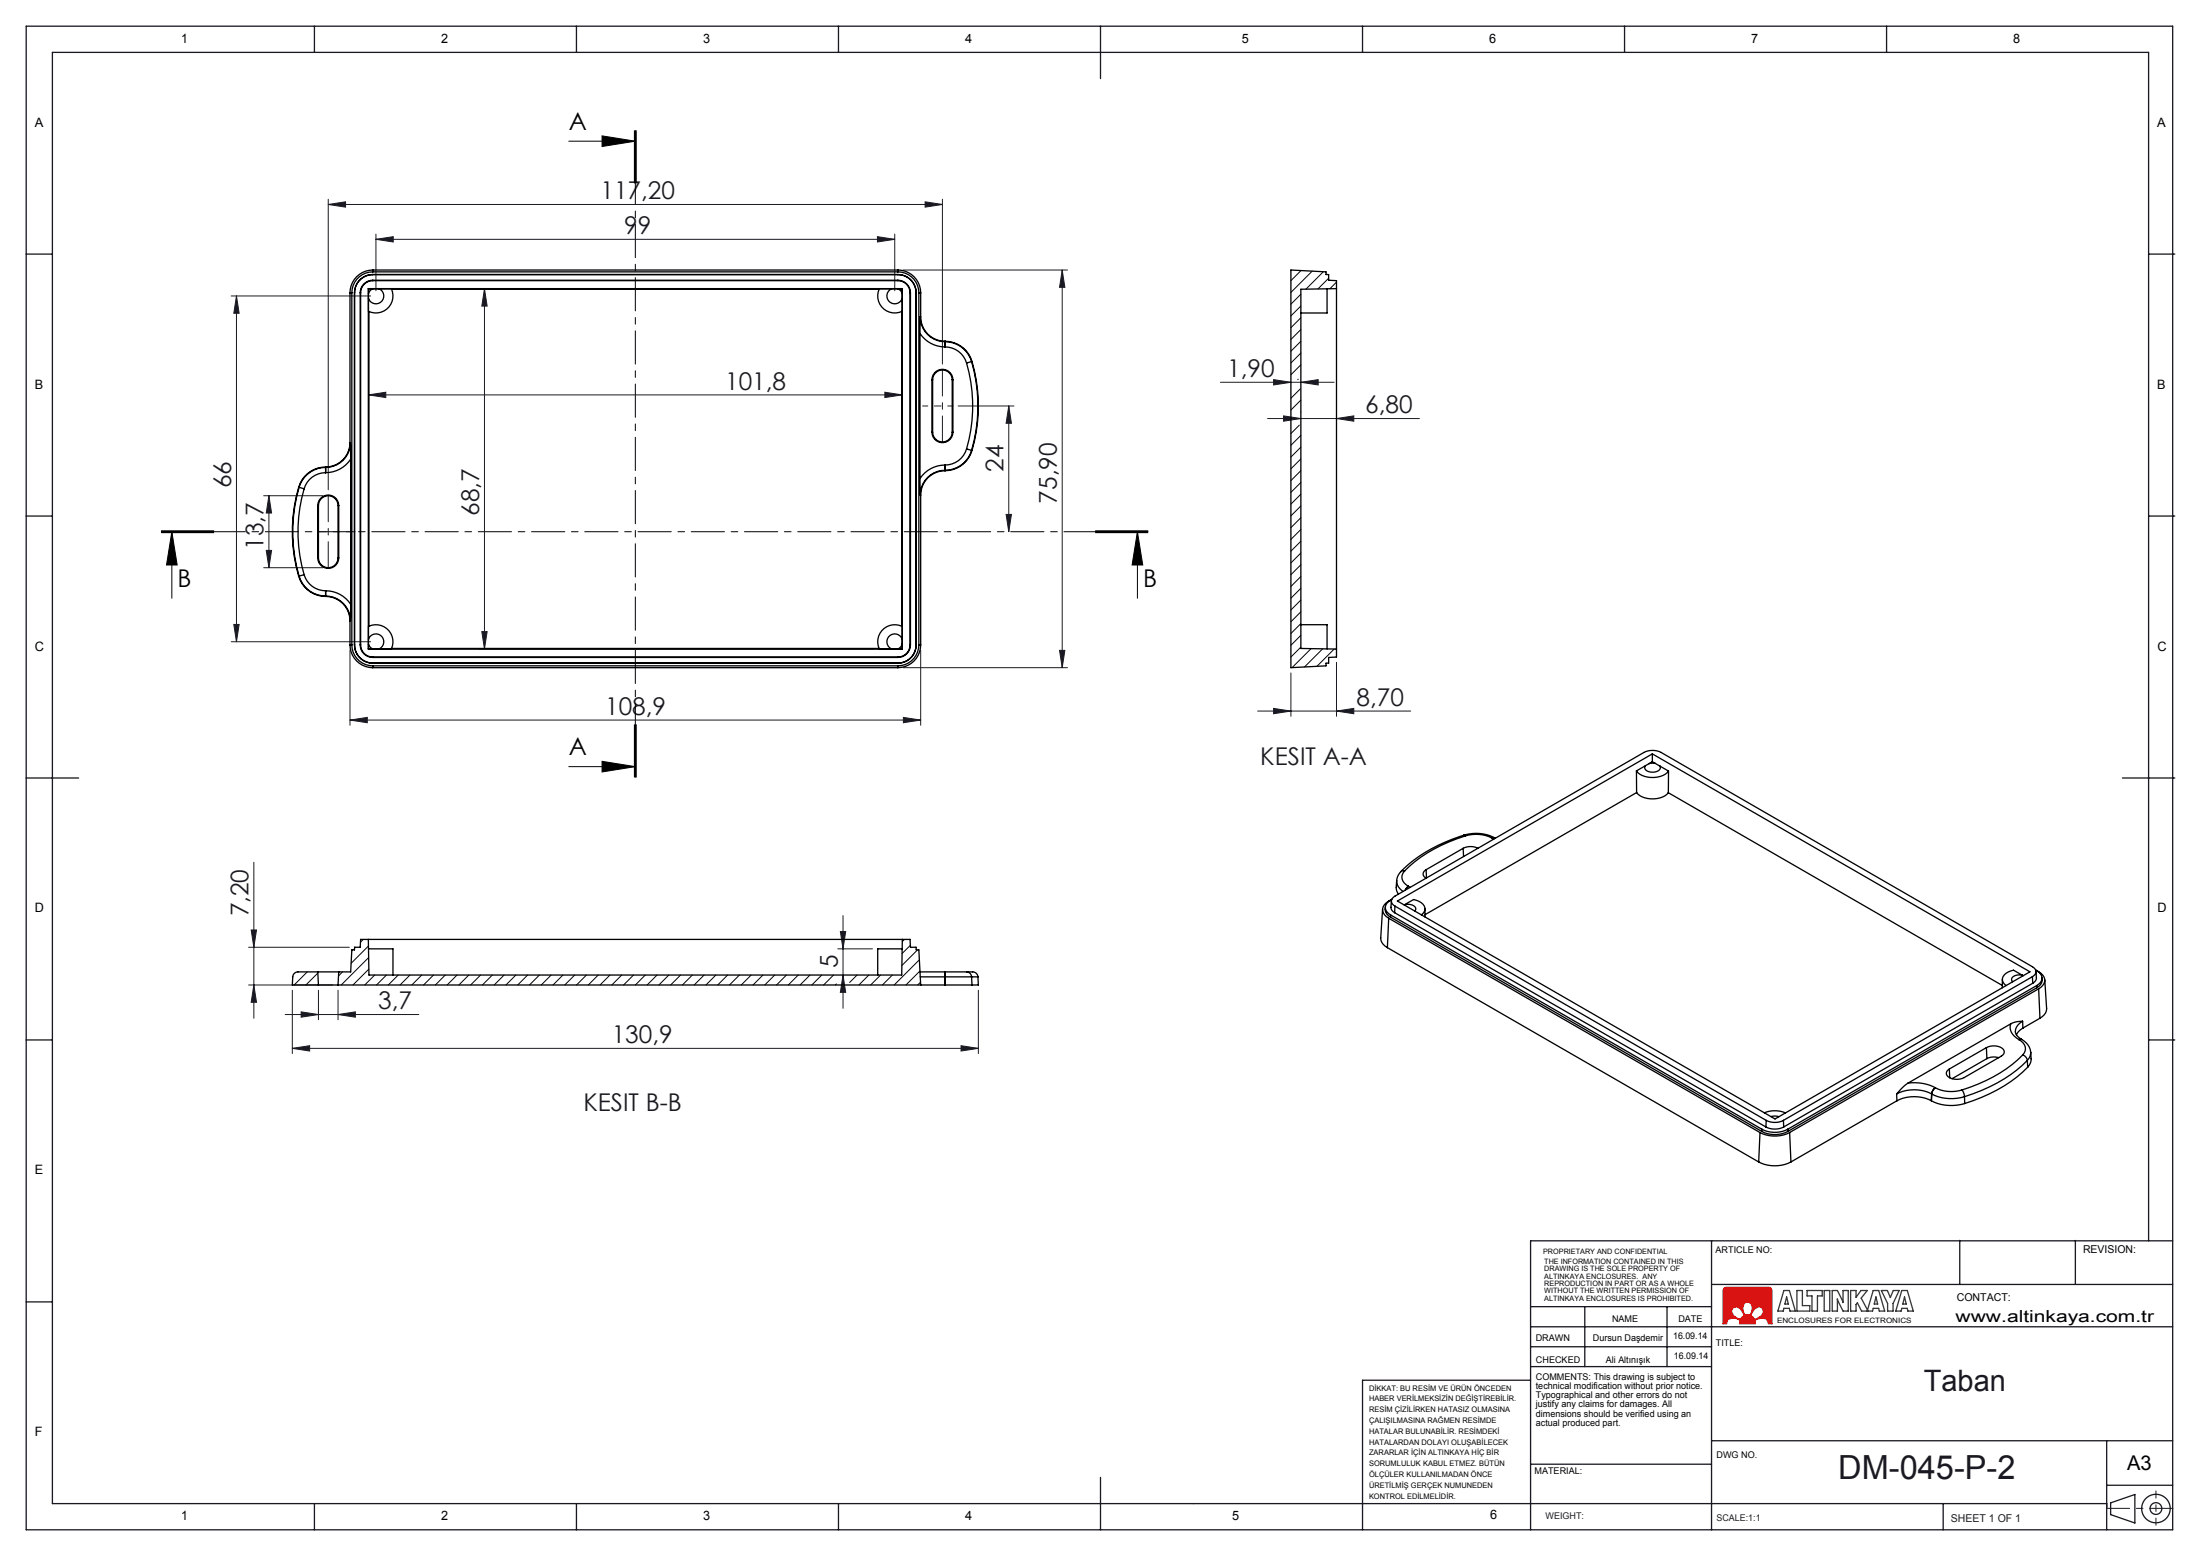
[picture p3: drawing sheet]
<svg xmlns="http://www.w3.org/2000/svg" width="420mm" height="297mm" viewBox="0 0 420 297" stroke-linecap="round" stroke-linejoin="round" font-family="sans-serif">
<path d="M329 245.8l.4-.1h8.2l.4 .2 .1 .4v6.4h-.7v-.2l-.3-.7-.8-.2-1.4 .4 .1 .7h-3.1l.1-.7-1.4-.4-.9 .3-.2 .8h-.7v-6.4zM330.7 249.7l.7-.3 .7 .4 .7 1.3-.7 .7-.6-.2-.7-.5-.4-.8zM332.9 248.8l.6-.3 .7 .4 .2 .7-.5 1.4h-.9l-.4-1.4zM334.8 249.8l.9-.4 .6 .3 .2 .7-.4 .7-1.3 .7-.6-.7z" fill="none" stroke="#e13800" stroke-width=".19"/>
<g fill="none" stroke="#191924" stroke-width=".25">
<path d="M5 5h409.6v287h-409.6zM60 5v5M110 5v5M160 5v5M210 5v10M260 5v5M310 5v5M360 5v5M5 48.5h5M410 48.5h5M5 98.5h5M410 98.5h5"/>
<path d="M5 148.5h10M405 148.5h10M5 198.5h5M410 198.5h5M326.6 236.8v55.2M374 236.8v8.4M396 236.8v8.4M410 236.8v-226.8h-400v277h392M414.6 236.8h-122.5v55.2M5 248.5h5M292.1 249.4h34.5M292.1 253.2h122.5"/>
<path d="M292.1 257.1h34.5M302.4 249.4v11.5M318.1 249.4v11.5M326.6 245.2h88M292.1 263.5h-32.1v28.5M292.1 260.9h34.5M292.1 279.5h34.5M326.6 275h88M402 275v17M60 287v5M110 287v5M160 287v5"/>
<path d="M210 282v10M370.8 287v5M402 283.5h12.6"/>
</g>
<path d="M334.8 249.8h.1a.93 .93 0 0 1 1.5 0 .93 .93 0 0 1-.4 1.4l-.6 .4a.52 .52 0 0 1-.5 .2 .52 .52 0 0 1-.4-.4 .54 .54 0 0 1-.3-.5 .54 .54 0 0 1 .2-.5zM330.7 249.7a1.27 1.27 0 0 1 1.9 .9 .48 .48 0 0 1 .1 .5 .48 .48 0 0 1-.4 .3 .54 .54 0 0 1-.4 .4 .54 .54 0 0 1-.5-.3l-.6-.5a.92 .92 0 0 1-.1-1.3zM329 245.8l-.2 .5v6.4h.7v-.2a1.18 1.18 0 0 1 1.8-.8h.1a.45 .45 0 0 1 .5 .6v.4h3.1v-.3a.4 .4 0 0 1 0-.5 .4 .4 0 0 1 .4-.1l.7-.2 .7 .1 .5 .3 .1 .7h.7v-6.4l-.1-.5-.4-.1h-8.2zM332.9 248.8l.6-.3 .6 .3 .3 .8-.2 .9a.44 .44 0 0 1-.2 .5 .44 .44 0 0 1-.5-.1h-.1a.43 .43 0 0 1-.5 .1 .43 .43 0 0 1-.2-.5l-.1-.9z" fill-rule="evenodd" fill="#f00"/>
<g fill="none" stroke="#000" stroke-width=".19">
<path d="M108.5 27h12.7M114.9 25.9l6.3 1.1-6.3 1zM121.1 25v10M121.2 25v10M121.4 25v10M30.8 101.5h10M30.8 101.3h10M30.8 101.7h10M32.8 101.5l1 6.3h-2zM32.8 101.5v12.7M209 101.5h10M209 101.3h10"/>
<path d="M209 101.7h10M217 101.5l1.1 6.3h-2.1zM217 101.5v12.7M121.1 138.3v10M121.2 138.3v10M121.4 138.3v10zM108.5 146.3h12.7M114.9 145.3l6.3 1-6.3 1z"/>
</g>
<g fill="none" stroke="#191924" stroke-width=".19">
<path d="M62.6 39l3.3-.5v1zM62.6 38v55.5M62.6 39h117.2M176.5 38.5l3.3 .5-3.3 .5zM179.8 38v31.5M44.1 56.5h26.6M45.1 56.5l.5 3.3h-1zM45.1 56.5v66M71.7 45.7l3.3-.5v1zM71.7 44.7v10.8M71.7 45.7h99M91.4 55.1h75.4"/>
<path d="M92.4 55.1v68.8M92.4 55.1l.6 3.3h-1.1zM167.4 45.2l3.3 .5-3.3 .5zM170.7 44.7v10.8M172.3 51.5h31.4M202.7 51.5l.5 3.3h-1zM202.7 51.5v75.9M70.3 75.4l3.3-.5v1zM70.3 60.4v16M70.3 75.4h101.9M168.9 74.9l3.3 .5-3.3 .5zM172.2 60.4v16"/>
<path d="M182.8 77.5h10.7M192.5 77.5l.5 3.3h-1zM192.5 77.5v24M232.9 73h21.7M241.9 79.9h29M243 72.5l3.3 .5-3.3 .5zM244.9 79.4l3.3 .5-3.3 .5zM248.2 73l3.3-.5v1zM255 79.9l3.3-.5v1zM50.3 94.6h11.3M51.3 94.6v13.8M51.3 94.6l.5 3.3h-1z"/>
<path d="M192 98.2h1l-.5 3.3zM44.6 119.2h1l-.5 3.3zM50.3 108.4h11.3M50.8 105.1h1l-.5 3.3zM44.1 122.5h26.6M66.8 137.4l3.3-.5v1.1zM66.8 124.1v14.3M66.8 137.4h108.9M91.4 123.9h75.4M91.9 120.6h1.1l-.6 3.3zM172.3 127.4h31.4M172.4 136.9l3.3 .5-3.3 .6z"/>
<path d="M175.7 124.1v14.3M202.2 124.1h1l-.5 3.3zM240 135.7h29.2M243 135.2l3.3 .5-3.3 .5zM246.3 128.4v8.3M255 135.7l3.3-.5v1zM255 126.4v10.3M47.9 177.5h1l-.5 3.3zM48.4 164.6v29.8M160.4 177.8h1l-.5 3.3zM160.9 174.8v17.7M47.4 180.8h19.3"/>
<path d="M47.4 188h16.1M48.4 188l.5 3.3h-1zM54.4 193.6h25.5M55.8 189v12.1M57.5 193.1l3.3 .5-3.3 .6zM60.8 189v5.6M64.5 193.6l3.3-.5v1.1zM64.5 189v5.6M159.9 181.1h6.6M160.9 186.1l.5 3.3h-1zM183.4 199.6l3.3 .5-3.3 .5zM186.7 189v12.1"/>
<path d="M55.8 200.1l3.3-.5v1zM55.8 200.1h130.9"/>
</g>
<g fill="none" stroke="#191924" stroke-width=".25">
<path d="M402.8 286.9l4.6-1.6v5.4l-4.6-1.6z"/>
<circle cx="411.4" cy="287.9" r="2.72"/>
<circle cx="411.4" cy="287.9" r="1.12"/>
</g>
<path d="M340.4 246.3h1.1l1.1 3.9h-1l-.2-.5h-1l-.1 .5h-1zM340.9 247.5l.4 1.4h-.7zM342.9 246.3h1v2.9h1.5v1h-2.5zM344.8 246.3h2.9v1.1h-.9v2.8h-1v-2.8h-1zM348.1 246.3h1.1v3.9h-1.1zM349.6 246.3h1l1.1 2.4v-2.4h1v3.9h-1l-1.1-2.3v2.3h-1zM356.3 250.2l1.1-3.9h1.1l1.1 3.9h-1l-.1-.5h-1l-.2 .5h-2.1l-.8-1.5-.2 .3v1.2h-1.1v-3.9h1.1v1.3l.9-1.3h1.2l-1.1 1.5 1.3 2.4M358 247.5l.3 1.4h-.7zM359 246.3h1.2l.5 1.4 .6-1.4h1.1l-1.2 2.5v1.4h-1v-1.4zM362.9 246.3h1.1l1.1 3.9h-1l-.2-.5h-1l-.1 .5h-1zM363.4 247.5l.4 1.4h-.7z" fill="none" stroke="#373737" stroke-width=".25"/>
<path d="M121.2 25v123.3" fill="none" stroke="#000" stroke-width=".19" stroke-dasharray="6.3 1.3 1.3 1.3" stroke-dashoffset="2.4"/>
<path d="M219 101.5h-188.2" fill="none" stroke="#000" stroke-width=".19" stroke-dasharray="6.3 1.3 1.3 1.3" stroke-dashoffset=".5"/>
<path d="M179.8 84.5v-14M62.6 108.5v-14" fill="none" stroke="#191924" stroke-width=".19" stroke-dasharray="15.2 1.3 1.3 1.3" stroke-dashoffset="10.1"/>
<path d="M401.9 287.9h12.7" fill="none" stroke="#191924" stroke-width=".19" stroke-dasharray="15.2 1.3 1.3 1.3" stroke-dashoffset="10.8"/>
<path d="M411.4 284.6v6.5" fill="none" stroke="#191924" stroke-width=".19" stroke-dasharray="15.2 1.3 1.3 1.3" stroke-dashoffset="13.9"/>
<path d="M181.8 77.5h-5.7" fill="none" stroke="#191924" stroke-width=".19" stroke-dasharray="15.2 1.3 1.3 1.3" stroke-dashoffset="14.3"/>
<path d="M60.6 101.5h7.2" fill="none" stroke="#191924" stroke-width=".19" stroke-dasharray="15.2 1.3 1.3 1.3" stroke-dashoffset="13.6"/>
<g fill="#000">
<path d="M114.9 25.9l6.3 1.1-6.3 1zM114.9 145.3l6.3 1-6.3 1z"/>
<path d="M217 101.5l1.1 6.3h-2.1zM32.8 101.5l1 6.3h-2z"/>
</g>
<g fill="#191924">
<path d="M192 98.2h1l-.5 3.3zM192.5 77.5l.5 3.3h-1z"/>
<path d="M255 135.7l3.3-.5v1zM243 135.2l3.3 .5-3.3 .5zM255 79.9l3.3-.5v1zM244.9 79.4l3.3 .5-3.3 .5zM248.2 73l3.3-.5v1zM243 72.5l3.3 .5-3.3 .5z"/>
<path d="M167.4 45.2l3.3 .5-3.3 .5zM71.7 45.7l3.3-.5v1zM172.4 136.9l3.3 .5-3.3 .6zM66.8 137.4l3.3-.5v1.1z"/>
<path d="M70.3 75.4l3.3-.5v1zM168.9 74.9l3.3 .5-3.3 .5z"/>
<path d="M176.5 38.5l3.3 .5-3.3 .5zM62.6 39l3.3-.5v1z"/>
<path d="M183.4 199.6l3.3 .5-3.3 .5zM55.8 200.1l3.3-.5v1z"/>
<path d="M64.5 193.6l3.3-.5v1.1zM57.5 193.1l3.3 .5-3.3 .6z"/>
<path d="M47.9 177.5h1l-.5 3.3zM48.4 188l.5 3.3h-1z"/>
<path d="M160.4 177.8h1l-.5 3.3zM160.9 186.1l.5 3.3h-1z"/>
<path d="M45.1 56.5l.5 3.3h-1zM44.6 119.2h1l-.5 3.3zM202.7 51.5l.5 3.3h-1zM202.2 124.1h1l-.5 3.3z"/>
<path d="M92.4 55.1l.6 3.3h-1.1zM91.9 120.6h1.1l-.6 3.3z"/>
<path d="M51.3 94.6l.5 3.3h-1zM50.8 105.1h1l-.5 3.3z"/>
</g>
<g fill="none" stroke="#000" stroke-width=".25">
<path d="M66.8 55.9h.3M66.8 55.9v28.6M67.1 55.9v67.2M67.6 55.9h.1M67.6 55.9v67.2M68.7 55.9h.1M68.7 55.9v67.2M68.8 55.9v67.2M70.3 55.1v4.3a3.3 3.3 0 0 0 3.7-.6 3.3 3.3 0 0 0 .7-3.7M70.3 55.1h101.9M70.3 55.1v68.8M70.4 59.5v60"/>
<path d="M71.1 55.1l-.5 .4-.3 .5M71.1 53.6a2.32 2.32 0 0 0-2.3 2.3M71.1 53.5a2.4 2.4 0 0 0-2.4 2.4M71.1 52.4a3.5 3.5 0 0 0-3.4 3.5M71.1 52.4a3.5 3.5 0 0 0-3.5 3.5M71.1 51.9a4 4 0 0 0-4 4M71.1 51.5a4.4 4.4 0 0 0-4.3 4.4M71.1 53.6h100.2M71.1 51.5v.4M71.1 52.4h.1M71.1 53.5v.1M71.1 53.5h100.2"/>
<path d="M71.1 52.4h100.2M71.1 51.9h100.2M71.1 51.5h100.2M72.4 55.1a1.5 1.5 0 0 1 .3 2.5 1.5 1.5 0 0 1-2.4-.6M74.7 55.2h93M167.8 55.1a3.3 3.3 0 0 0 .7 3.7 3.3 3.3 0 0 0 3.7 .6M170.1 55.1a1.5 1.5 0 0 0-.4 2.5 1.5 1.5 0 0 0 2.5-.6M171.3 53.5a2.4 2.4 0 0 1 2.4 2.4M171.3 53.6a2.32 2.32 0 0 1 2.4 2.3M171.3 52.4a3.5 3.5 0 0 1 3.5 3.5M171.3 51.5a4.4 4.4 0 0 1 4.4 4.4M171.3 51.9a4 4 0 0 1 4 4"/>
<path d="M171.3 51.5v.4M171.3 52.4h.1M171.3 53.5v.1M171.4 55.1l.4 .4 .4 .5M172.1 59.5v60M172.2 55.1v68.8M172.2 55.1h.1M173.7 55.9h.1M173.7 55.9v67.2M174.8 55.9h.1M174.8 55.9v67.2M175.3 55.9h.4"/>
<path d="M175.3 55.9v67.2M175.7 55.9v4.6M246.3 51.5l6.7 .4v.5h.5v1.1l1.5 .1v71.8l-1.5 .1v1.1h-.5v.5l-6.7 .3zM253.2 55.1v4.6h-5M255 55.1l-6.8 .1v68.6l6.8 .1M175.6 63.7a5.7 5.7 0 0 0 4.7 2.5M175.6 63.7v27.6M175.6 60.5v3.2M175.6 60.5a4.7 4.7 0 0 0 4.7 4.7M175.6 60.5h.1M175.7 60.5a4.6 4.6 0 0 0 4.6 4.6M177.8 72.5a2 2 0 0 1 2-2 2 2 0 0 1 2 2"/>
<path d="M177.8 72.5v10M177.8 72.5h.2M178 72.5a1.87 1.87 0 0 1 1.8-1.9 1.87 1.87 0 0 1 1.9 1.9M178 72.5v10M180.3 65.2v1M180.3 66.2h.1M180.3 65.2h.1M180.3 65.1v.1M180.3 65.1h.1M180.3 66.2a4.3 4.3 0 0 1 4.1 3.1M180.3 65.2a5.3 5.3 0 0 1 5.1 3.8M180.3 65.1a5.4 5.4 0 0 1 5.2 3.9"/>
<path d="M181.7 72.5h.1M181.7 72.5v10M181.8 72.5v10M184.4 69.3a29.3 29.3 0 0 1 0 16.4M185.4 69l-1 .3M185.4 69a30.3 30.3 0 0 1 0 17M185.5 69a30.4 30.4 0 0 1 0 17M185.5 69h-.1M57 93a30.3 30.3 0 0 0 0 17M57 93h.1M57.1 93l.9 .3M57.1 93a30.3 30.3 0 0 0 0 17"/>
<path d="M58 93.3a29.3 29.3 0 0 0 0 16.4M60.6 96.5a2 2 0 0 1 2-2 2 2 0 0 1 2 2M60.6 96.5v10M60.6 96.5h.2M60.8 96.5a1.87 1.87 0 0 1 1.8-1.9 1.87 1.87 0 0 1 1.9 1.9M60.8 96.5v10M62.1 90.2a4.3 4.3 0 0 0-4.1 3.1M62.1 89.2a5.3 5.3 0 0 0-5 3.8M62.1 89.1a5.4 5.4 0 0 0-5.1 3.9M62.1 90.2h.1M62.1 89.2h.1M62.1 89.1v.1"/>
<path d="M62.1 89.1h.1M62.1 89.2v1M64.5 96.5h.1M64.5 96.5v10M64.6 96.5v10M66.8 84.5a4.6 4.6 0 0 1-4.7 4.6M66.8 84.5h.1M66.9 84.5v3.2M66.9 84.5a4.7 4.7 0 0 1-4.8 4.7M66.9 87.7a5.7 5.7 0 0 1-4.8 2.5M66.9 87.7v27.6M175.6 91.3v3.2"/>
<path d="M175.6 94.5h.1M175.7 94.5v28.6M177.8 82.5a2 2 0 0 0 2 2 2 2 0 0 0 2-2M177.8 82.5h.2M178 82.5a1.87 1.87 0 0 0 1.8 1.9 1.87 1.87 0 0 0 1.9-1.9M180.3 88.8a5.7 5.7 0 0 0-4.7 2.5M180.3 88.8v1M180.3 89.8a4.7 4.7 0 0 0-4.7 4.7M180.3 89.8a4.6 4.6 0 0 0-4.6 4.7M180.3 88.8h.1M180.3 89.8h.1M181.7 82.5h.1"/>
<path d="M184.4 85.7a4.3 4.3 0 0 1-4.1 3.1M184.4 85.7l1 .3M185.4 86a5.3 5.3 0 0 1-5.1 3.8M185.4 86h.1M185.5 86a5.4 5.4 0 0 1-5.2 3.8M57 110a5.4 5.4 0 0 0 5.1 3.8M57.1 110a5.3 5.3 0 0 0 5 3.8M57.1 110h-.1M58 109.7a4.3 4.3 0 0 0 4.1 3.1M58 109.7l-.9 .3M60.6 106.5a2 2 0 0 0 2 2 2 2 0 0 0 2-2M60.6 106.5h.2"/>
<path d="M60.8 106.5a1.87 1.87 0 0 0 1.8 1.9 1.87 1.87 0 0 0 1.9-1.9M62.1 112.8h.1M62.1 113.8h.1M62.1 112.8a5.7 5.7 0 0 1 4.8 2.5M62.1 113.8a4.7 4.7 0 0 1 4.8 4.7M62.1 112.8v1M62.1 113.8a4.6 4.6 0 0 1 4.7 4.7M64.5 106.5h.1M66.8 118.5v4.6M66.8 118.5h.1M66.9 115.3v3.2M70.3 119.6a3.2 3.2 0 0 1 3.7 .6 3.2 3.2 0 0 1 .7 3.7h-4.4z"/>
<path d="M172.2 119.6a3.2 3.2 0 0 0-3.7 .6 3.2 3.2 0 0 0-.7 3.7h4.4M248.2 119.2h5v4.7M66.8 123.1a4.4 4.4 0 0 0 4.3 4.3M66.8 123.1h.3M67.1 123.1a4 4 0 0 0 4 4M67.6 123.1a3.5 3.5 0 0 0 3.5 3.5M67.6 123.1h.1M67.7 123.1a3.5 3.5 0 0 0 3.4 3.5M68.7 123.1a2.4 2.4 0 0 0 2.4 2.4M68.7 123.1h.1M68.8 123.1a2.32 2.32 0 0 0 2.3 2.3M70.3 123.9h101.9"/>
<path d="M70.3 122a1.5 1.5 0 0 1 2.4-.6 1.5 1.5 0 0 1-.3 2.5M70.3 123l.3 .5 .5 .4M70.3 123.9h.1M71.1 125.4h100.2M71.1 125.4v.1M71.1 126.6h.1M71.1 127.1v.3M71.1 125.5h100.2M71.1 126.6h100.2M71.1 127.1h100.2M71.1 127.4h100.2M74.7 123.8h93"/>
<path d="M171.3 125.4v.1M171.3 126.6h.1M171.3 127.1v.3M172.2 122a1.5 1.5 0 0 0-2.5-.6 1.5 1.5 0 0 0 .4 2.5M172.2 123l-.4 .5-.4 .4M173.7 123.1a2.32 2.32 0 0 1-2.4 2.3M173.7 123.1h.1M173.7 123.1a2.4 2.4 0 0 1-2.4 2.4M174.8 123.1a3.5 3.5 0 0 1-3.5 3.5M174.8 123.1h.1M175.3 123.1a4 4 0 0 1-4 4M175.3 123.1h.4"/>
<path d="M175.7 123.1a4.4 4.4 0 0 1-4.4 4.3M279.3 159.4l.3 .2M279.3 159.4a28.7 28.7 0 0 0-12 7M279.3 159.4a7.8 7.8 0 0 1 5.9 .5M279.6 159.6a27.8 27.8 0 0 0-11.6 6.6M279.6 159.6a6.8 6.8 0 0 1 5.1 .4M284.7 160h.1M284.7 160l.4 .2M285.2 159.9h.1M285.2 159.9l-.5 .1M285.2 159.9l.1 .1M312.3 147.1v4.2"/>
<path d="M312.3 147.1a4.5 4.5 0 0 0 5.5 .7l.6-.6M312.3 151.3a4.4 4.4 0 0 0 6.1 0M312.3 151.3l-40.4 23.3M314 146.2a.76 .76 0 0 0 0 .8 .76 .76 0 0 0 .7 .3 1.53 1.53 0 0 0 2.1-.9l-.1-.2M314.7 145.8l-2.4 1.3M315.3 145.4l3.1 1.8M315.3 143.9v1.5M315.3 145.4l-.6 .4M315.9 145.7l-1.2 .1M318.4 151.3l63.7 36.8M318.4 147.2v4.1M70.3 179.3l.1 6.8h101.7l.1-6.8"/>
<path d="M263.8 173.6l-.3 5.5a2.1 2.1 0 0 0 1.2 1.8M264.4 173.2a1.68 1.68 0 0 0 .9 1.9M265 175.3l70.8 40.9M265 175.3l-.3 5.6M265.3 175.1l70.9 40.9M265.4 174.6a1.5 1.5 0 0 1-1-1.4 1.5 1.5 0 0 1 1-1.4l.2-.1a2.3 2.3 0 0 0-1.8 2.1 2.13 2.13 0 0 0 1.2 1.5M265.4 174.6l70.8 40.9M265.4 174.6l-.1 .5M265.5 172l-.1 1.2a1.2 1.2 0 0 0 .7 1M266.1 174.2l70.9 40.9M266.2 173a1 1 0 0 1-.7-1 1 1 0 0 1 .7-.9l47.5-27.5a3.6 3.6 0 0 1 3.3 0l70.8 40.9a1 1 0 0 1 .7 1 1 1 0 0 1-.7 .9M266.2 173l70.8 40.9"/>
<path d="M266.2 173l-.1 1.2M266.5 168.1a3.1 3.1 0 0 0 .3 2.6M266.7 172l48.6-28.1 72.1 41.6-48.7 28.1zM267.3 166.4a2.32 2.32 0 0 0 .4 3.8M268 172.7l1.7-1a2.25 2.25 0 0 1 2.2 1.9l-.3 .7-.4 .3M268 172.7a1.55 1.55 0 0 1 2.2 .8l-.2 .4M268 166.2a1.77 1.77 0 0 0 .8 3M268 166.2h-.4l-.3 .2M268.8 169.2h.1M268.8 169.2l-.6 .7M268.8 169.2l.3 .2M271.9 173.5v1.5"/>
<path d="M272.1 166a.86 .86 0 0 0-.5 .8 .86 .86 0 0 0 .5 .8M272.1 166l.1 1.6M279.2 161.9l-7.1 4.1M279.2 161.9l.1 1.6M282 161.9l-.6-.2-.9-.1-1.3 .3M60.6 185.5h-3.7a1 1 0 0 0-1 1l-.1 1.5h5M60.6 185.5h4M60.6 185.5l.2 2.5M60.8 188h3.7M64.5 188h111.2M64.6 185.5h2.3l.2-4.2h.5l.1-.5h1l.1-1.5h104.9v1.5h1.1v.5h.5l.4 6.7M64.6 185.5l-.1 2.5"/>
<path d="M70.3 181.1h4.7v5M172.2 181.1h-4.7v5M175.6 185.5h4.7M175.6 186.5h4.7M175.7 188h4.6M180.3 185.5v1M180.3 186.5v1.5M180.3 188h.1M180.3 185.5h.1M180.3 186.5h.1M180.3 186.5h5.1M180.3 188h5.2"/>
<path d="M180.3 185.5h4.1M184.4 185.5h.8a1.1 1.1 0 0 1 1.4 1M184.4 185.5a.98 .98 0 0 1 1 1M185.4 186.5h1.2M185.4 186.5l.1 1.5M186.6 186.5l.1 1.5h-1.2M264.7 180.9l70.9 40.9M379.1 200a2.66 2.66 0 0 1 3.3 .6 .9 .9 0 0 1-.5 1l-7.1 4.1a2.66 2.66 0 0 1-3.4-.6 .9 .9 0 0 1 .6-1.1M379.1 200l-7.1 4M379.1 200v2.1M382.1 186.9v1.6M383.7 195.4a2.55 2.55 0 0 0 1.6 3"/>
<path d="M383.7 195.4l-19.6 11.3M384.6 197l.3 .7 .9 .7M385.3 198.4h.1M385.3 198.4a1.77 1.77 0 0 1 .7 3M385.8 198.4h-.5M385.8 198.4h.1M385.8 198.4a3.1 3.1 0 0 1 1.7 2.5M385.9 186.1l-1.2 .1a.76 .76 0 0 0-.7 .4 .76 .76 0 0 0 .1 .8M386 194.9h-.1a4.5 4.5 0 0 0-2.2 .5M386 194.9a2.25 2.25 0 0 0-1.4 2.1M386 194.9v1.3M386 196.2a2.71 2.71 0 0 0-1.2 1.3"/>
<path d="M386.1 186.2l-1.9-1a2.2 2.2 0 0 0-2.1 1.9l.4 .7 .3 .3M387.8 186.4l-47.5 27.5M387.8 186.4l.1 1.3M387.9 187.7l-47.5 27.4M388.4 185.1a2.29 2.29 0 0 1 1.8 2.2 2.13 2.13 0 0 1-1.2 1.4M388.5 185.4l.1 1.3a1.2 1.2 0 0 1-.7 1M388.6 185.3a1.5 1.5 0 0 1 1.1 1.4 1.5 1.5 0 0 1-1.1 1.4M388.6 188.1l-47.5 27.4M388.6 188.1l.1 .4M388.7 188.5l-47.6 27.5M389 188.7l-47.5 27.5M389 188.7l.3 5.7"/>
<path d="M389.3 194.4l-3.3 1.8M389.7 186.6a1.68 1.68 0 0 1-1 1.9M390.2 187l.3 5.6a2.1 2.1 0 0 1-1.2 1.8M335.8 216.2a6.2 6.2 0 0 0 5.7 0M335.8 216.2l-.2 5.6M336.2 216a5.5 5.5 0 0 0 4.9 0M336.2 215.5a5.4 5.4 0 0 0 4.9 0M336.2 215.5v.5M336.7 212.4a5.2 5.2 0 0 1 4 0M337 215.1a3.8 3.8 0 0 0 3.4 0M337 213.9a3.6 3.6 0 0 0 3.3 0M337 213.9v1.2"/>
<path d="M337.9 213.1l.6-.1 1 .1M340.3 213.9l.1 1.2M341.1 215.5v.5M341.5 216.2l.3 5.6M361.9 208.8a7.4 7.4 0 0 1 6.7 0M361.9 208.8l.1 1.3M362 210.1a7.3 7.3 0 0 1 6.6 0M362 210.1l-20.2 11.7M364.1 206.7l-1 .8-1.2 1.3M364.1 206.7a8.8 8.8 0 0 1 5.2 .9M368.6 210.1a8.4 8.4 0 0 0 6.3 .5M368.6 208.8v1.3"/>
<path d="M368.6 208.8h.1M368.6 208.8a8.3 8.3 0 0 0 6.3 .5M369.3 207.6a1.57 1.57 0 0 0-.7 1.2M369.3 207.6h.1M369.3 207.6a6.8 6.8 0 0 0 5.1 .4M372 204l.1 1.7M374.4 208l.3 .6 .2 .7M374.9 209.3v1.3M379.1 202.1l-6.6 3.8M381.4 201.9l-1-.2-1.3 .4M386 201.4a26.9 26.9 0 0 1-11.6 6.6M386 201.4a1.28 1.28 0 0 1 .9 1"/>
<path d="M386.9 202.4a27.8 27.8 0 0 1-12 6.9M386.9 202.4a2.08 2.08 0 0 0 .6-1.6 2.96 2.96 0 0 1-.6 2.9M386.9 202.4v1.3M386.9 203.7a27.9 27.9 0 0 1-12 6.9M335.6 221.8a6.8 6.8 0 0 0 6.2 0"/>
</g>
<g fill="none" stroke="#000" stroke-width=".19">
<path d="M248.2 56.2l-1.9 1.9M248.2 58.4l-1.9 1.9M248.3 51.6l-2 2M250.4 51.8l-4.1 4M252.5 51.9l-3.3 3.3M253.5 53.1l-2 2.1M255 53.9l-1.2 1.2M247.7 72.4l-.1 .1M248.1 74.2l-1.8 1.8M248.2 60.7l-1.9 1.9M248.2 62.9l-1.9 1.9M248.2 65.1l-1.9 1.9"/>
<path d="M248.2 67.4l-1.9 1.9M248.2 69.6l-1.9 1.9M248.2 76.4l-1.9 1.9M248.2 78.6h.1M247.9 81.1l-1.6 1.7M248.2 83.1l-1.9 1.9M248.2 85.3l-1.9 1.9M248.2 87.6l-1.9 1.9M248.2 89.8l-1.9 1.9M248.2 92.1l-1.9 1.9M248.2 94.3l-1.9 1.9M248.2 96.6l-1.9 1.9"/>
<path d="M248.2 98.8l-1.9 1.9M248.2 101.1l-1.9 1.9M248.2 103.3l-1.9 1.9M248.2 105.6l-1.9 1.9M248.2 107.8l-1.9 1.9M248.2 110l-1.9 1.9M248.2 112.3l-1.9 1.9M248.2 114.5l-1.9 1.9M248.2 116.8l-1.9 1.9M248.2 119l-1.9 1.9M248.2 121.3l-1.9 1.9M248.2 123.5l-1.9 1.9"/>
<path d="M250.2 123.8l-3.6 3.6M252.4 123.8l-3.5 3.5M254.6 123.9l-3.3 3.3M69.3 179.3l-.5 .5M172.6 179.3l-.4 .4M58.6 185.5l-2.5 2.5M60.6 185.7l-2.2 2.3M60.8 187.9l-.2 .1M65.4 185.5l-.8 .8M67.3 181.3l-.2 .2M67.8 180.8l-.1 .2M70.3 180.6l-3.3 3.3"/>
<path d="M70.3 182.8l-5.2 5.2M70.4 185l-3 3M71.5 186.1l-1.9 1.9M73.7 186.1l-1.9 1.9M76 186.1l-1.9 1.9M78.2 186.1l-1.9 1.9M80.5 186.1l-1.9 1.9M82.7 186.1l-1.9 1.9M85 186.1l-1.9 1.9M87.2 186.1l-1.9 1.9M89.5 186.1l-1.9 1.9M91.7 186.1l-1.9 1.9"/>
<path d="M94 186.1l-1.9 1.9M96.2 186.1l-1.9 1.9M98.4 186.1l-1.9 1.9M100.7 186.1l-1.9 1.9M102.9 186.1l-1.9 1.9M105.2 186.1l-1.9 1.9M107.4 186.1l-1.9 1.9M109.7 186.1l-1.9 1.9M111.9 186.1l-1.9 1.9M114.2 186.1l-1.9 1.9M116.4 186.1l-1.9 1.9M118.6 186.1l-1.9 1.9"/>
<path d="M120.9 186.1l-1.9 1.9M123.1 186.1l-1.9 1.9M125.4 186.1l-1.9 1.9M127.6 186.1l-1.9 1.9M129.9 186.1l-1.9 1.9M132.1 186.1l-1.9 1.9M134.4 186.1l-1.9 1.9M136.6 186.1l-1.9 1.9M138.9 186.1l-1.9 1.9M141.1 186.1l-1.9 1.9M143.3 186.1l-1.9 1.9M145.6 186.1l-1.9 1.9"/>
<path d="M147.8 186.1l-1.9 1.9M150.1 186.1l-1.9 1.9M152.3 186.1l-1.9 1.9M154.6 186.1l-1.9 1.9M156.8 186.1l-1.9 1.9M159.1 186.1l-1.9 1.9M159.6 187.8l-.2 .2M163.5 186.1l-1.4 1.4M165.8 186.1l-1.9 1.9M168 186.1l-1.9 1.9M170.3 186.1l-1.9 1.9M173.7 180.4l-1.6 1.6"/>
<path d="M175.1 181.3l-3 3M175.4 183.2l-4.8 4.8M175.5 185.3l-2.6 2.7M175.7 187.5l-.6 .5"/>
</g>
<text font-size="6.3" fill="#191924" x="350.8" y="282.4">DM-045-P-2</text>
<text font-size="5.6" fill="#191924" x="367.1" y="265.4">Taban</text>
<g font-size="4.7">
<text x="108.5" y="24.8">A</text>
<text x="33.9" y="112">B</text>
<text x="218.1" y="112">B</text>
<text x="108.5" y="144.1">A</text>
</g>
<g font-size="4.7" fill="#191924">
<text x="114.6" y="38">117,20</text>
<text x="119.1" y="44.7">99</text>
<text x="234.2" y="72">1,90</text>
<text x="138.4" y="74.4">101,8</text>
<text x="260.5" y="78.9">6,80</text>
<text x="44.1" y="93.2" transform="rotate(-90 44.1 93.2)">66</text>
<text x="191.5" y="90.1" transform="rotate(-90 191.5 90.1)">24</text>
<text x="91.4" y="98.5" transform="rotate(-90 91.4 98.5)">68,7</text>
<text x="201.7" y="96.1" transform="rotate(-90 201.7 96.1)">75,90</text>
<text x="50.3" y="105" transform="rotate(-90 50.3 105)">13,7</text>
<text x="115.5" y="136.4">108,9</text>
<text x="258.8" y="134.7">8,70</text>
<text x="240.5" y="146">KESIT A-A</text>
<text x="47.4" y="174.9" transform="rotate(-90 47.4 174.9)">7,20</text>
<text x="159.9" y="184.7" transform="rotate(-90 159.9 184.7)">5</text>
<text x="72.2" y="192.6">3,7</text>
<text x="116.7" y="199.1">130,9</text>
<text x="111.3" y="212.1">KESIT B-B</text>
</g>
<text font-size="3.9" x="405.9" y="280.6">A3</text>
<text font-size="3.2" x="373.2" y="252.4">www.altinkaya.com.tr</text>
<g font-size="2.5">
<text x="34.6" y="8.2">1</text>
<text x="84.2" y="8.2">2</text>
<text x="134.2" y="8.2">3</text>
<text x="184.2" y="8.2">4</text>
<text x="237" y="8.2">5</text>
<text x="284.2" y="8.2">6</text>
<text x="334.2" y="8.2">7</text>
<text x="384.2" y="8.2">8</text>
<text x="6.7" y="24.2">A</text>
<text x="411.7" y="24.2">A</text>
<text x="6.7" y="74.2">B</text>
<text x="411.7" y="74.2">B</text>
<text x="6.7" y="124.2">C</text>
<text x="411.7" y="124.2">C</text>
<text x="6.7" y="174.2">D</text>
<text x="411.7" y="174.2">D</text>
<text x="6.7" y="224.2">E</text>
<text x="6.7" y="274.2">F</text>
<text x="34.6" y="290.2">1</text>
<text x="84.2" y="290.2">2</text>
<text x="134.2" y="290.2">3</text>
<text x="184.2" y="290.2">4</text>
<text x="235.1" y="290.2">5</text>
<text x="284.3" y="289.9">6</text>
</g>
<g font-size="2.1">
<text x="397.5" y="239.2">REVISION:</text>
<text x="373.4" y="248.2">CONTACT:</text>
</g>
<text font-size="2.1" fill="#191924" x="372.3" y="290.6">SHEET 1 OF 1</text>
<g font-size="1.8">
<text x="327.4" y="239.2">ARTICLE NO:</text>
<text x="293" y="256">DRAWN</text>
<text x="304" y="256">Dursun Daşdemir</text>
<text x="307.6" y="252.3">NAME</text>
<text x="319.3" y="255.7">16.09.14</text>
<text x="320.3" y="252.3">DATE</text>
<text x="327.4" y="256.9">TITLE:</text>
<text x="293.1" y="263.3">COMMENTS: This drawing is subject to</text>
<text x="293.1" y="260.1">CHECKED</text>
<text x="306.4" y="260.1">Ali Altınışık</text>
<text x="319.4" y="259.4">16.09.14</text>
<text x="293.1" y="265.1">technical modification without prior notice.</text>
<text x="293.1" y="266.9">Typographical and other errors do not</text>
<text x="293.1" y="268.6">justify any claims for damages. All</text>
<text x="293.1" y="270.4">dimensions should be verified using an</text>
<text x="293.1" y="272.2">actual produced part.</text>
<text x="292.8" y="281.3">MATERIAL:</text>
<text x="327.6" y="278.3">DWG NO.</text>
</g>
<g font-size="1.8" fill="#191924">
<text x="294.9" y="289.9">WEIGHT:</text>
<text x="327.6" y="290.3">SCALE:1:1</text>
</g>
<g font-size="1.5">
<text x="261.2" y="265.4">DİKKAT: BU RESİM VE ÜRÜN ÖNCEDEN</text>
<text x="261.2" y="267.5">HABER VERİLMEKSİZİN DEĞİŞTİREBİLİR.</text>
<text x="261.2" y="269.5">RESİM ÇİZİLİRKEN HATASIZ OLMASINA</text>
<text x="261.2" y="271.6">ÇALIŞILMASINA RAĞMEN RESİMDE</text>
<text x="261.2" y="273.7">HATALAR BULUNABİLİR. RESİMDEKİ</text>
<text x="261.2" y="275.7">HATALARDAN DOLAYI OLUŞABİLECEK</text>
<text x="261.2" y="277.8">ZARARLAR İÇİN ALTINKAYA HİÇ BİR</text>
<text x="261.2" y="279.8">SORUMLULUK KABUL ETMEZ. BÜTÜN</text>
<text x="261.2" y="281.9">ÖLÇÜLER KULLANILMADAN ÖNCE</text>
<text x="261.2" y="284">ÜRETİLMİŞ GERÇEK NUMUNEDEN</text>
<text x="261.2" y="286">KONTROL EDİLMELİDİR.</text>
</g>
<g font-size="1.4">
<text x="294.5" y="239.3">PROPRIETARY AND CONFIDENTIAL</text>
<text x="294.7" y="241.2">THE INFORMATION CONTAINED IN THIS</text>
<text x="294.7" y="242.6">DRAWING IS THE SOLE PROPERTY OF</text>
<text x="294.7" y="244">ALTINKAYA ENCLOSURES. ANY</text>
<text x="294.7" y="245.5">REPRODUCTION IN PART OR AS A WHOLE</text>
<text x="294.7" y="246.9">WITHOUT THE WRITTEN PERMISSION OF</text>
<text x="294.7" y="248.3">ALTINKAYA ENCLOSURES IS PROHIBITED.</text>
<text x="339.1" y="252.6">ENCLOSURES FOR ELECTRONICS</text>
</g>
</svg>
